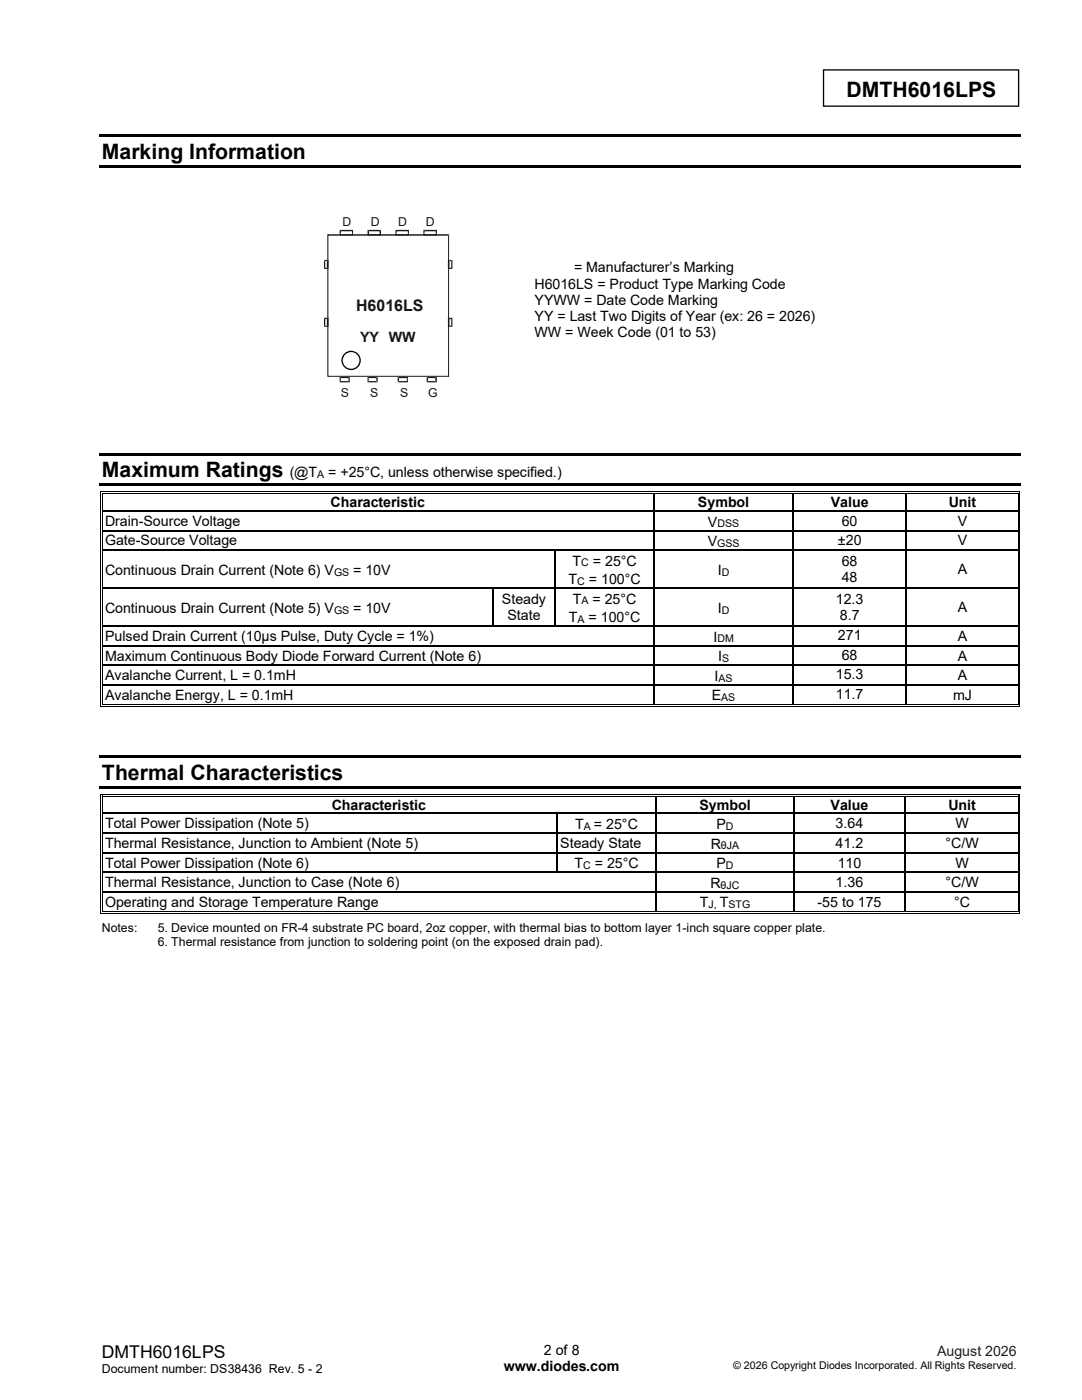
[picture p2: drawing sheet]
<svg xmlns="http://www.w3.org/2000/svg" width="216mm" height="279mm" viewBox="0 0 216 279" stroke-linecap="round" stroke-linejoin="round" font-family="sans-serif">
<path d="M164.3 14h39v7.2h-39z" fill="none" stroke="#000" stroke-width=".26"/>
<g fill="#000">
<path d="M19.8 26.8h184v.6h-184z" fill-rule="evenodd"/>
<path d="M19.8 32.9h184v.5h-184z" fill-rule="evenodd"/>
<path d="M19.8 90.4h184v.5h-184z" fill-rule="evenodd"/>
<path d="M19.8 96.5h184v.5h-184z" fill-rule="evenodd"/>
<path d="M20 98.1h.2v.5h-.2z" fill-rule="evenodd"/>
<path d="M20 98.1h.5v.1h-.5z" fill-rule="evenodd"/>
<path d="M20.3 98.4h.2v.2h-.2z" fill-rule="evenodd"/>
<path d="M20.3 98.4h.2v.2h-.2z" fill-rule="evenodd"/>
<path d="M130.4 98.6h.2z" fill-rule="evenodd"/>
<path d="M130.4 98.1h.5v.1h-.5z" fill-rule="evenodd"/>
<path d="M130.4 98.4h.5v.2h-.5z" fill-rule="evenodd"/>
<path d="M158.2 98.6h.2z" fill-rule="evenodd"/>
<path d="M158.2 98.1h.5v.1h-.5z" fill-rule="evenodd"/>
<path d="M158.2 98.4h.5v.2h-.5z" fill-rule="evenodd"/>
<path d="M180.7 98.6h.2z" fill-rule="evenodd"/>
<path d="M180.7 98.1h.5v.1h-.5z" fill-rule="evenodd"/>
<path d="M180.7 98.4h.5v.2h-.5z" fill-rule="evenodd"/>
<path d="M203.1 98.1h.5v.1h-.5z" fill-rule="evenodd"/>
<path d="M203.1 98.4h.1v.2h-.1z" fill-rule="evenodd"/>
<path d="M203.1 98.4h.1v.2h-.1z" fill-rule="evenodd"/>
<path d="M203.4 98.1h.2v.5h-.2z" fill-rule="evenodd"/>
<path d="M20 101.8h.2v.3h-.2z" fill-rule="evenodd"/>
<path d="M20 105.8h.2v.2h-.2z" fill-rule="evenodd"/>
<path d="M20 109.7h.2v.2h-.2z" fill-rule="evenodd"/>
<path d="M20 117.2h.2v.3h-.2z" fill-rule="evenodd"/>
<path d="M20.3 101.8h.2v.3h-.2z" fill-rule="evenodd"/>
<path d="M20.3 105.8h.2v.2h-.2z" fill-rule="evenodd"/>
<path d="M20.3 109.7h.2v.2h-.2z" fill-rule="evenodd"/>
<path d="M20.3 117.2h.2v.3h-.2z" fill-rule="evenodd"/>
<path d="M98.2 117.2h.3v.3h-.3z" fill-rule="evenodd"/>
<path d="M110.6 109.7h.3v.2h-.3z" fill-rule="evenodd"/>
<path d="M110.6 117.2h.3v.3h-.3z" fill-rule="evenodd"/>
<path d="M130.4 101.8h.2v.3h-.2z" fill-rule="evenodd"/>
<path d="M130.4 105.8h.2v.2h-.2z" fill-rule="evenodd"/>
<path d="M130.4 109.7h.2v.2h-.2z" fill-rule="evenodd"/>
<path d="M130.4 117.2h.2v.3h-.2z" fill-rule="evenodd"/>
<path d="M158.2 101.8h.2v.3h-.2z" fill-rule="evenodd"/>
<path d="M158.2 105.8h.2v.2h-.2z" fill-rule="evenodd"/>
<path d="M158.2 109.7h.2v.2h-.2z" fill-rule="evenodd"/>
<path d="M158.2 117.2h.2v.3h-.2z" fill-rule="evenodd"/>
<path d="M180.7 101.8h.2v.3h-.2z" fill-rule="evenodd"/>
<path d="M180.7 105.8h.2v.2h-.2z" fill-rule="evenodd"/>
<path d="M180.7 109.7h.2v.2h-.2z" fill-rule="evenodd"/>
<path d="M180.7 117.2h.2v.3h-.2z" fill-rule="evenodd"/>
<path d="M203.1 101.8h.1v.3h-.1z" fill-rule="evenodd"/>
<path d="M203.1 105.8h.1v.2h-.1z" fill-rule="evenodd"/>
<path d="M203.1 109.7h.1v.2h-.1z" fill-rule="evenodd"/>
<path d="M203.1 117.2h.1v.3h-.1z" fill-rule="evenodd"/>
<path d="M203.4 101.8h.2v.3h-.2z" fill-rule="evenodd"/>
<path d="M203.4 105.8h.2v.2h-.2z" fill-rule="evenodd"/>
<path d="M203.4 109.7h.2v.2h-.2z" fill-rule="evenodd"/>
<path d="M203.4 117.2h.2v.3h-.2z" fill-rule="evenodd"/>
<path d="M20 124.8h.2v.3h-.2z" fill-rule="evenodd"/>
<path d="M20 128.7h.2v.3h-.2z" fill-rule="evenodd"/>
<path d="M20 132.7h.2v.2h-.2z" fill-rule="evenodd"/>
<path d="M20 136.5h.2v.3h-.2z" fill-rule="evenodd"/>
<path d="M20.3 124.8h.2v.3h-.2z" fill-rule="evenodd"/>
<path d="M20.3 128.7h.2v.3h-.2z" fill-rule="evenodd"/>
<path d="M20.3 132.7h.2v.2h-.2z" fill-rule="evenodd"/>
<path d="M20.3 136.5h.2v.3h-.2z" fill-rule="evenodd"/>
<path d="M98.2 124.8h.3v.3h-.3z" fill-rule="evenodd"/>
<path d="M110.6 124.8h.3v.3h-.3z" fill-rule="evenodd"/>
<path d="M130.4 124.8h.2v.3h-.2z" fill-rule="evenodd"/>
<path d="M130.4 128.7h.2v.3h-.2z" fill-rule="evenodd"/>
<path d="M130.4 132.7h.2v.2h-.2z" fill-rule="evenodd"/>
<path d="M130.4 136.5h.2v.3h-.2z" fill-rule="evenodd"/>
<path d="M158.2 124.8h.2v.3h-.2z" fill-rule="evenodd"/>
<path d="M158.2 128.7h.2v.3h-.2z" fill-rule="evenodd"/>
<path d="M158.2 132.7h.2v.2h-.2z" fill-rule="evenodd"/>
<path d="M158.2 136.5h.2v.3h-.2z" fill-rule="evenodd"/>
<path d="M180.7 124.8h.2v.3h-.2z" fill-rule="evenodd"/>
<path d="M180.7 128.7h.2v.3h-.2z" fill-rule="evenodd"/>
<path d="M180.7 132.7h.2v.2h-.2z" fill-rule="evenodd"/>
<path d="M180.7 136.5h.2v.3h-.2z" fill-rule="evenodd"/>
<path d="M203.1 124.8h.1v.3h-.1z" fill-rule="evenodd"/>
<path d="M203.1 128.7h.1v.3h-.1z" fill-rule="evenodd"/>
<path d="M203.1 132.7h.1v.2h-.1z" fill-rule="evenodd"/>
<path d="M203.1 136.5h.1v.3h-.1z" fill-rule="evenodd"/>
<path d="M203.4 124.8h.2v.3h-.2z" fill-rule="evenodd"/>
<path d="M203.4 128.7h.2v.3h-.2z" fill-rule="evenodd"/>
<path d="M203.4 132.7h.2v.2h-.2z" fill-rule="evenodd"/>
<path d="M203.4 136.5h.2v.3h-.2z" fill-rule="evenodd"/>
<path d="M19.8 150.8h184v.5h-184z" fill-rule="evenodd"/>
<path d="M19.8 156.8h184v.5h-184z" fill-rule="evenodd"/>
<path d="M20 140.5h.2v.5h-.2z" fill-rule="evenodd"/>
<path d="M20 140.8h.5v.2h-.5z" fill-rule="evenodd"/>
<path d="M20 158.4h.2v.6h-.2z" fill-rule="evenodd"/>
<path d="M20 158.4h.5v.2h-.5z" fill-rule="evenodd"/>
<path d="M20.3 140.5h.2v.2h-.2z" fill-rule="evenodd"/>
<path d="M20.3 140.5h.2v.2h-.2z" fill-rule="evenodd"/>
<path d="M20.3 158.8h.2v.2h-.2z" fill-rule="evenodd"/>
<path d="M20.3 158.8h.2v.1h-.2z" fill-rule="evenodd"/>
<path d="M130.4 140.5h.5v.2h-.5z" fill-rule="evenodd"/>
<path d="M130.4 140.8h.5v.2h-.5z" fill-rule="evenodd"/>
<path d="M130.8 158.9l.3 .1z" fill-rule="evenodd"/>
<path d="M130.8 158.4h.5v.2h-.5z" fill-rule="evenodd"/>
<path d="M130.8 158.8h.5v.1h-.5z" fill-rule="evenodd"/>
<path d="M158.2 140.5h.5v.2h-.5z" fill-rule="evenodd"/>
<path d="M158.2 140.8h.5v.2h-.5z" fill-rule="evenodd"/>
<path d="M158.2 158.9l.3 .1z" fill-rule="evenodd"/>
<path d="M158.2 158.4h.5v.2h-.5z" fill-rule="evenodd"/>
<path d="M158.2 158.8h.5v.1h-.5z" fill-rule="evenodd"/>
<path d="M180.6 158.9l.2 .1z" fill-rule="evenodd"/>
<path d="M180.6 158.4h.5v.2h-.5z" fill-rule="evenodd"/>
<path d="M180.6 158.8h.5v.1h-.5z" fill-rule="evenodd"/>
<path d="M180.7 140.5h.5v.2h-.5z" fill-rule="evenodd"/>
<path d="M180.7 140.8h.5v.2h-.5z" fill-rule="evenodd"/>
<path d="M203.1 140.8h.5v.2h-.5z" fill-rule="evenodd"/>
<path d="M203.1 140.5h.1v.2h-.1z" fill-rule="evenodd"/>
<path d="M203.1 140.5h.1v.2h-.1z" fill-rule="evenodd"/>
<path d="M203.1 158.4h.5v.2h-.5z" fill-rule="evenodd"/>
<path d="M203.1 158.8h.1v.2h-.1z" fill-rule="evenodd"/>
<path d="M203.1 158.8h.1v.1h-.1z" fill-rule="evenodd"/>
<path d="M203.4 140.5h.2v.5h-.2z" fill-rule="evenodd"/>
<path d="M203.4 158.4h.2v.6h-.2z" fill-rule="evenodd"/>
<path d="M20 162.2h.2v.3h-.2z" fill-rule="evenodd"/>
<path d="M20 166.1h.2v.3h-.2z" fill-rule="evenodd"/>
<path d="M20 170h.2v.3h-.2z" fill-rule="evenodd"/>
<path d="M20 173.9h.2v.3h-.2z" fill-rule="evenodd"/>
<path d="M20 177.9h.2v.2h-.2z" fill-rule="evenodd"/>
<path d="M20.3 162.2h.2v.3h-.2z" fill-rule="evenodd"/>
<path d="M20.3 166.1h.2v.3h-.2z" fill-rule="evenodd"/>
<path d="M20.3 170h.2v.3h-.2z" fill-rule="evenodd"/>
<path d="M20.3 173.9h.2v.3h-.2z" fill-rule="evenodd"/>
<path d="M20.3 177.9h.2v.2h-.2z" fill-rule="evenodd"/>
<path d="M110.9 162.2h.3v.3h-.3z" fill-rule="evenodd"/>
<path d="M110.9 166.1h.3v.3h-.3z" fill-rule="evenodd"/>
<path d="M110.9 170h.3v.3h-.3z" fill-rule="evenodd"/>
<path d="M110.9 173.9h.3v.3h-.3z" fill-rule="evenodd"/>
<path d="M130.8 162.2h.3v.3h-.3z" fill-rule="evenodd"/>
<path d="M130.8 166.1h.3v.3h-.3z" fill-rule="evenodd"/>
<path d="M130.8 170h.3v.3h-.3z" fill-rule="evenodd"/>
<path d="M130.8 173.9h.3v.3h-.3z" fill-rule="evenodd"/>
<path d="M130.8 177.9h.3v.2h-.3z" fill-rule="evenodd"/>
<path d="M158.2 162.2h.3v.3h-.3z" fill-rule="evenodd"/>
<path d="M158.2 166.1h.3v.3h-.3z" fill-rule="evenodd"/>
<path d="M158.2 170h.3v.3h-.3z" fill-rule="evenodd"/>
<path d="M158.2 173.9h.3v.3h-.3z" fill-rule="evenodd"/>
<path d="M158.2 177.9h.3v.2h-.3z" fill-rule="evenodd"/>
<path d="M180.6 162.2h.2v.3h-.2z" fill-rule="evenodd"/>
<path d="M180.6 166.1h.2v.3h-.2z" fill-rule="evenodd"/>
<path d="M180.6 170h.2v.3h-.2z" fill-rule="evenodd"/>
<path d="M180.6 173.9h.2v.3h-.2z" fill-rule="evenodd"/>
<path d="M180.6 177.9h.2v.2h-.2z" fill-rule="evenodd"/>
<path d="M203.1 162.2h.1v.3h-.1z" fill-rule="evenodd"/>
<path d="M203.1 166.1h.1v.3h-.1z" fill-rule="evenodd"/>
<path d="M203.1 170h.1v.3h-.1z" fill-rule="evenodd"/>
<path d="M203.1 173.9h.1v.3h-.1z" fill-rule="evenodd"/>
<path d="M203.1 177.9h.1v.2h-.1z" fill-rule="evenodd"/>
<path d="M203.4 162.2h.2v.3h-.2z" fill-rule="evenodd"/>
<path d="M203.4 166.1h.2v.3h-.2z" fill-rule="evenodd"/>
<path d="M203.4 170h.2v.3h-.2z" fill-rule="evenodd"/>
<path d="M203.4 173.9h.2v.3h-.2z" fill-rule="evenodd"/>
<path d="M203.4 177.9h.2v.2h-.2z" fill-rule="evenodd"/>
<path d="M20 181.8h.2v.5h-.2z" fill-rule="evenodd"/>
<path d="M20 182.2h.5v.1h-.5z" fill-rule="evenodd"/>
<path d="M20.3 181.8h.2v.2h-.2z" fill-rule="evenodd"/>
<path d="M20.3 181.8h.2v.2h-.2z" fill-rule="evenodd"/>
<path d="M130.8 181.8h.5v.2h-.5z" fill-rule="evenodd"/>
<path d="M130.8 182.2h.5v.1h-.5z" fill-rule="evenodd"/>
<path d="M158.2 181.8h.5v.2h-.5z" fill-rule="evenodd"/>
<path d="M158.2 182.2h.5v.1h-.5z" fill-rule="evenodd"/>
<path d="M180.6 181.8h.5v.2h-.5z" fill-rule="evenodd"/>
<path d="M180.6 182.2h.5v.1h-.5z" fill-rule="evenodd"/>
<path d="M203.1 182.2h.5v.1h-.5z" fill-rule="evenodd"/>
<path d="M203.1 181.8h.1v.2h-.1z" fill-rule="evenodd"/>
<path d="M203.1 181.8h.1v.2h-.1z" fill-rule="evenodd"/>
<path d="M203.4 181.8h.2v.5h-.2z" fill-rule="evenodd"/>
</g>
<g fill="none" stroke="#000" stroke-width=".2">
<path d="M20.1 98.6v3.2M20.4 98.6v3.2M20.5 98.1h109.9M20.5 98.5h109.9M130.9 98.1h27.2M130.9 98.5h27.2M158.7 98.1h22M158.7 98.5h22M181.2 98.1h21.9M181.2 98.5h21.9M203.2 98.6v3.2M203.5 98.6v3.2"/>
<path d="M20.1 102.1v3.7M20.1 106v3.7M20.1 109.9v7.3M20.1 117.5v7.3M20.4 102.1v3.7M20.4 106v3.7M20.4 109.9v7.3M20.4 117.5v7.3M203.2 102.1v3.7M203.2 106v3.7M203.2 109.9v7.3M203.2 117.5v7.3"/>
<path d="M203.5 102.1v3.7M203.5 106v3.7M203.5 109.9v7.3M203.5 117.5v7.3M20.1 125.1v3.6M20.1 129v3.7M20.1 132.9v3.6M20.1 136.8v3.7M20.4 125.1v3.6M20.4 129v3.7M20.4 132.9v3.6M20.4 136.8v3.7"/>
<path d="M203.2 125.1v3.6M203.2 129v3.7M203.2 132.9v3.6M203.2 136.8v3.7M203.5 125.1v3.6M203.5 129v3.7M203.5 132.9v3.6M203.5 136.8v3.7M20.1 159v3.2M20.4 159v3.2M20.5 140.9h109.9M20.5 140.6h109.9"/>
<path d="M20.5 158.5h110.3M20.5 158.9h110.3M130.9 140.9h27.2M130.9 140.6h27.2M131.3 158.5h26.9M131.3 158.9h26.9M158.7 140.9h22M158.7 140.6h22M158.7 158.5h21.9M158.7 158.9h21.9M181.1 158.5h22M181.1 158.9h22"/>
<path d="M181.2 140.9h21.9M181.2 140.6h21.9M203.2 159v3.2M203.5 159v3.2M20.1 162.5v3.6M20.1 166.4v3.6M20.1 170.3v3.6M20.1 174.2v3.7M20.1 178.1v3.7M20.4 162.5v3.6M20.4 166.4v3.6M20.4 170.3v3.6"/>
<path d="M20.4 174.2v3.7M20.4 178.1v3.7M203.2 162.5v3.6M203.2 166.4v3.6M203.2 170.3v3.6M203.2 174.2v3.7M203.2 178.1v3.7M203.5 162.5v3.6M203.5 166.4v3.6M203.5 170.3v3.6M203.5 174.2v3.7M203.5 178.1v3.7"/>
<path d="M20.5 182.2h110.3M20.5 181.9h110.3M131.3 182.2h26.9M131.3 181.9h26.9M158.7 182.2h21.9M158.7 181.9h21.9M181.1 182.2h22M181.1 181.9h22"/>
</g>
<g fill="none" stroke="#000" stroke-width=".25">
<path d="M130.5 98.6v3.2M158.3 98.6v3.2M180.8 98.6v3.2M20.5 102h109.9M20.5 105.9h109.9M20.5 109.8h90.1M20.5 117.4h77.7M98.4 117.5v7.3M98.5 117.4h12.1M110.7 109.9v7.3M110.7 117.5v7.3M110.9 109.8h19.5"/>
<path d="M110.9 117.4h19.5M130.5 102.1v3.7M130.5 106v3.7M130.5 109.9v7.3M130.5 117.5v7.3M130.6 102h27.5M130.6 105.9h27.5M130.6 109.8h27.5M130.6 117.4h27.5M158.3 102.1v3.7M158.3 106v3.7M158.3 109.9v7.3"/>
<path d="M158.3 117.5v7.3M158.4 102h22.3M158.4 105.9h22.3M158.4 109.8h22.3M158.4 117.4h22.3M180.8 102.1v3.7M180.8 106v3.7M180.8 109.9v7.3M180.8 117.5v7.3M180.9 102h22.2M180.9 105.9h22.2M180.9 109.8h22.2"/>
<path d="M180.9 117.4h22.2M20.5 124.9h77.7M20.5 128.8h109.9M20.5 132.8h109.9M20.5 136.7h109.9M98.5 124.9h12.1M110.9 124.9h19.5M130.5 125.1v3.6M130.5 129v3.7M130.5 132.9v3.6M130.5 136.8v3.7M130.6 124.9h27.5"/>
<path d="M130.6 128.8h27.5M130.6 132.8h27.5M130.6 136.7h27.5M158.3 125.1v3.6M158.3 129v3.7M158.3 132.9v3.6M158.3 136.8v3.7M158.4 124.9h22.3M158.4 128.8h22.3M158.4 132.8h22.3M158.4 136.7h22.3M180.8 125.1v3.6"/>
<path d="M180.8 129v3.7M180.8 132.9v3.6M180.8 136.8v3.7M180.9 124.9h22.2M180.9 128.8h22.2M180.9 132.8h22.2M180.9 136.7h22.2M131 159v3.2M158.4 159v3.2M180.7 159v3.2M20.5 162.3h90.4M20.5 166.2h90.4"/>
<path d="M20.5 170.2h90.4M20.5 174.1h90.4M20.5 178h110.3M111.1 162.5v3.6M111.1 166.4v3.6M111.1 170.3v3.6M111.2 162.3h19.6M111.2 166.2h19.6M111.2 170.2h19.6M111.2 174.1h19.6M131 162.5v3.6M131 166.4v3.6"/>
<path d="M131 170.3v3.6M131 174.2v3.7M131 178.1v3.7M131.1 162.3h27.1M131.1 166.2h27.1M131.1 170.2h27.1M131.1 174.1h27.1M131.1 178h27.1M158.4 162.5v3.6M158.4 166.4v3.6M158.4 170.3v3.6M158.4 174.2v3.7"/>
<path d="M158.4 178.1v3.7M158.5 162.3h22.1M158.5 166.2h22.1M158.5 170.2h22.1M158.5 174.1h22.1M158.5 178h22.1M180.7 162.5v3.6M180.7 166.4v3.6M180.7 170.3v3.6M180.7 174.2v3.7M180.7 178.1v3.7M180.8 162.3h22.3"/>
<path d="M180.8 166.2h22.3M180.8 170.2h22.3M180.8 174.1h22.3M180.8 178h22.3"/>
</g>
<path d="M65.1 47.2h24.1v28.2h-24.1z" fill-rule="evenodd" fill="#fff"/>
<g fill="#131516">
<path d="M69.5 75.3h.3v.9h-.3zM69.7 75.2l.1 .1zM67.9 75.2h1.8v.3h-1.8zM67.8 75.2h.1v.1h-.1zM67.8 75.3h.2v.9h-.2zM67.8 76.2l.1 .1zM67.9 76.1h1.8v.2h-1.8zM69.7 76.2l.1 .1z" fill-rule="evenodd"/>
<path d="M75.1 75.3h.3v.9h-.3zM75.2 75.2l.2 .1zM73.5 75.2h1.7v.3h-1.7zM73.3 75.2h.2v.1h-.2zM73.3 75.3h.3v.9h-.3zM73.3 76.2l.2 .1zM73.5 76.1h1.7v.2h-1.7zM75.2 76.2l.2 .1z" fill-rule="evenodd"/>
<path d="M81.2 75.3h.2v.9h-.2zM81.2 75.2l.2 .1zM79.5 75.2h1.7v.3h-1.7zM79.4 75.2h.1v.1h-.1zM79.4 75.3h.2v.9h-.2zM79.4 76.2l.1 .1zM79.5 76.1h1.7v.2h-1.7zM81.2 76.2l.2 .1z" fill-rule="evenodd"/>
<path d="M86.9 75.3h.3v.9h-.3zM87 75.2h.2v.1h-.2zM85.3 75.2h1.7v.3h-1.7zM85.1 75.2h.2v.1h-.2zM85.1 75.3h.3v.9h-.3zM85.1 76.2l.2 .1zM85.3 76.1h1.7v.2h-1.7zM87 76.2l.2 .1z" fill-rule="evenodd"/>
<path d="M70.3 46h.1v.9h-.1zM70.3 45.9h.1v.1h-.1zM67.8 45.9h2.5v.3h-2.5zM67.8 45.9v.1zM67.8 46h.2v.9h-.2zM67.8 46.9v.1zM67.8 46.8h2.5v.2h-2.5zM70.3 46.9l.1 .1z" fill-rule="evenodd"/>
<path d="M75.7 46h.3v.9h-.3zM75.9 45.9h.1v.1h-.1zM73.5 45.9h2.4v.3h-2.4zM73.3 45.9h.2v.1h-.2zM73.3 46h.3v.9h-.3zM73.3 46.9l.2 .1zM73.5 46.8h2.4v.2h-2.4zM75.9 46.9l.1 .1z" fill-rule="evenodd"/>
<path d="M81.4 46h.2v.9h-.2zM81.4 45.9h.2v.1h-.2zM79 45.9h2.4v.3h-2.4zM78.9 45.9l.1 .1zM78.9 46h.2v.9h-.2zM78.9 46.9l.1 .1zM79 46.8h2.4v.2h-2.4zM81.4 46.9l.2 .1z" fill-rule="evenodd"/>
<path d="M86.9 46h.3v.9h-.3zM87.1 45.9l.1 .1zM84.6 45.9h2.5v.3h-2.5zM84.5 45.9l.1 .1zM84.5 46h.2v.9h-.2zM84.5 46.9l.1 .1zM84.6 46.8h2.5v.2h-2.5zM87.1 46.9l.1 .1z" fill-rule="evenodd"/>
<path d="M65.2 63.6h.3v1.5h-.3zM65.4 63.4h.1v.2h-.1zM64.7 63.4h.7v.3h-.7zM64.6 63.4l.1 .2zM64.6 63.6h.3v1.5h-.3zM64.6 65.1l.1 .1zM64.7 65h.7v.2h-.7zM65.4 65.1h.1v.1h-.1z" fill-rule="evenodd"/>
<path d="M65.2 51.9h.3v1.7h-.3zM65.4 51.9h.1zM64.7 51.9h.7v.2h-.7zM64.6 51.9h.1zM64.6 51.9h.3v1.7h-.3zM64.6 53.6l.1 .1zM64.7 53.4h.7v.3h-.7zM65.4 53.6l.1 .1z" fill-rule="evenodd"/>
<path d="M90 63.6h.3v1.5h-.3zM90.1 63.4h.2v.2h-.2zM89.5 63.4h.6v.3h-.6zM89.4 63.4h.1v.2h-.1zM89.4 63.6h.3v1.5h-.3zM89.4 65.1h.1v.1h-.1zM89.5 65h.6v.2h-.6zM90.1 65.1h.2v.1h-.2z" fill-rule="evenodd"/>
<path d="M90 51.9h.3v1.7h-.3zM90.1 51.9h.2zM89.5 51.9h.6v.2h-.6zM89.4 51.9h.1zM89.4 51.9h.3v1.7h-.3zM89.4 53.6l.1 .1zM89.5 53.4h.6v.3h-.6zM90.1 53.6l.2 .1z" fill-rule="evenodd"/>
<path d="M65.5 75h24v.2h-24zM89.4 46.9h.2v28.2h-.2zM89.5 46.8l.1 .1zM65.5 46.8h24v.2h-24zM65.3 46.8h.2v.1h-.2zM65.3 46.9h.2v28.2h-.2zM65.3 75.1l.2 .1z" fill-rule="evenodd"/>
</g>
<circle cx="70.1" cy="71.9" r="1.8" fill="#fff"/>
<circle cx="70.1" cy="71.9" r="1.8" fill="none" stroke="#000" stroke-width=".26"/>
<g font-size="4.2">
<text x="168.9" y="19.3">DMTH6016LPS</text>
<text x="20.3" y="31.7">Marking Information</text>
<text x="20.3" y="95.2">Maximum Ratings</text>
<text x="20.3" y="155.6">Thermal Characteristics</text>
</g>
<text font-size="3.5" x="20.3" y="271">DMTH6016LPS</text>
<text font-size="3.2" fill="#131516" x="71.1" y="62.1">H6016LS</text>
<g font-size="2.8">
<text x="106.7" y="57.6">H6016LS = Product Type Marking Code</text>
<text x="114.5" y="54.3">= Manufacturer’s Marking</text>
<text x="106.7" y="60.8">YYWW = Date Code Marking</text>
<text x="106.7" y="64.1">YY = Last Two Digits of Year (ex: 26 = 2026)</text>
<text x="106.7" y="67.3">WW = Week Code (01 to 53)</text>
<text x="57.8" y="95.2">(@T</text>
<text x="65.5" y="95.2">= +25°C, unless otherwise specified.)</text>
<text x="66" y="101.2">Characteristic</text>
<text x="139.3" y="101.2">Symbol</text>
<text x="165.8" y="101.2">Value</text>
<text x="189.3" y="101.2">Unit</text>
<text x="21" y="105">Drain-Source Voltage</text>
<text x="141.3" y="105.1">V</text>
<text x="168" y="105">60</text>
<text x="191.1" y="105">V</text>
<text x="21" y="108.9">Gate-Source Voltage</text>
<text x="114.2" y="112.9">T</text>
<text x="118.3" y="112.9">= 25°C</text>
<text x="141.2" y="109">V</text>
<text x="167.2" y="108.9">±20</text>
<text x="168" y="113">68</text>
<text x="191.1" y="108.9">V</text>
<text x="21" y="114.7">Continuous Drain Current (Note 6) V</text>
<text x="70.5" y="114.7">= 10V</text>
<text x="113.4" y="116.6">T</text>
<text x="117.5" y="116.6">= 100°C</text>
<text x="143.2" y="114.7">I</text>
<text x="168" y="116.2">48</text>
<text x="191.1" y="114.6">A</text>
<text x="21" y="122.3">Continuous Drain Current (Note 5) V</text>
<text x="70.5" y="122.3">= 10V</text>
<text x="100.1" y="120.5">Steady</text>
<text x="101.2" y="123.8">State</text>
<text x="113.5" y="124.1">T</text>
<text x="114.3" y="120.5">T</text>
<text x="117.5" y="124.1">= 100°C</text>
<text x="118.2" y="120.5">= 25°C</text>
<text x="143.2" y="122.3">I</text>
<text x="166.8" y="120.5">12.3</text>
<text x="167.6" y="123.8">8.7</text>
<text x="191.1" y="122.2">A</text>
<text x="21" y="127.9">Pulsed Drain Current (10μs Pulse, Duty Cycle = 1%)</text>
<text x="21" y="131.9">Maximum Continuous Body Diode Forward Current (Note 6)</text>
<text x="142.4" y="128">I</text>
<text x="143.3" y="131.9">I</text>
<text x="167.2" y="127.7">271</text>
<text x="168" y="131.6">68</text>
<text x="191.1" y="127.9">A</text>
<text x="191.1" y="131.9">A</text>
<text x="21" y="135.7">Avalanche Current, L = 0.1mH</text>
<text x="142.6" y="135.9">I</text>
<text x="166.8" y="135.6">15.3</text>
<text x="191.1" y="135.7">A</text>
<text x="21" y="139.7">Avalanche Energy, L = 0.1mH</text>
<text x="142" y="139.8">E</text>
<text x="166.8" y="139.5">11.7</text>
<text x="190.2" y="139.7">mJ</text>
<text x="66.2" y="161.6">Characteristic</text>
<text x="139.6" y="161.6">Symbol</text>
<text x="165.7" y="161.6">Value</text>
<text x="189.2" y="161.6">Unit</text>
<text x="21" y="165.3">Total Power Dissipation (Note 5)</text>
<text x="114.8" y="165.4">T</text>
<text x="118.5" y="165.4">= 25°C</text>
<text x="143" y="165.4">P</text>
<text x="166.7" y="165.3">3.64</text>
<text x="190.6" y="165.3">W</text>
<text x="21" y="169.2">Thermal Resistance, Junction to Ambient (Note 5)</text>
<text x="21" y="173.2">Total Power Dissipation (Note 6)</text>
<text x="111.8" y="169.2">Steady State</text>
<text x="114.6" y="173.3">T</text>
<text x="118.7" y="173.3">= 25°C</text>
<text x="141.8" y="169.4">R</text>
<text x="143" y="173.3">P</text>
<text x="166.7" y="169.2">41.2</text>
<text x="167.2" y="173.2">110</text>
<text x="188.7" y="169.2">°C/W</text>
<text x="190.6" y="173.2">W</text>
<text x="21" y="177.1">Thermal Resistance, Junction to Case (Note 6)</text>
<text x="141.8" y="177.2">R</text>
<text x="166.7" y="177.1">1.36</text>
<text x="188.7" y="177.1">°C/W</text>
<text x="21" y="181">Operating and Storage Temperature Range</text>
<text x="139.7" y="181.1">T</text>
<text x="143.6" y="181.1">T</text>
<text x="163.1" y="181">-55 to 175</text>
<text x="190.4" y="181">°C</text>
<text x="100.5" y="273.6">www.diodes.com</text>
<text x="108.5" y="270.3">2 of 8</text>
</g>
<text font-size="2.8" fill="#131516" x="71.9" y="68.3">YY WW</text>
<text font-size="2.8" fill="#231f20" x="187" y="270.7">August 2026</text>
<g font-size="2.5" fill="#131516">
<text x="68.3" y="45.1">D</text>
<text x="74" y="45.1">D</text>
<text x="79.5" y="45.1">D</text>
<text x="85" y="45.1">D</text>
<text x="68" y="79.3">S</text>
<text x="73.8" y="79.3">S</text>
<text x="79.8" y="79.3">S</text>
<text x="85.4" y="79.3">G</text>
</g>
<g font-size="2.5">
<text x="20.3" y="186">Notes:</text>
<text x="31.5" y="186">5. Device mounted on FR-4 substrate PC board, 2oz copper, with thermal bias to bottom layer 1-inch square copper plate.</text>
<text x="31.5" y="188.9">6. Thermal resistance from junction to soldering point (on the exposed drain pad).</text>
<text x="20.3" y="274.1">Document number: DS38436 Rev. 5 - 2</text>
</g>
<g font-size="2.1">
<text x="63.3" y="95.4">A</text>
<text x="143.2" y="105.3">DSS</text>
<text x="116" y="113">C</text>
<text x="143.1" y="109.2">GSS</text>
<text x="66.7" y="114.9">GS</text>
<text x="115.2" y="116.7">C</text>
<text x="144" y="114.9">D</text>
<text x="66.7" y="122.4">GS</text>
<text x="115.3" y="124.3">A</text>
<text x="116" y="120.6">A</text>
<text x="144" y="122.4">D</text>
<text x="143.2" y="128.2">DM</text>
<text x="143.4" y="136">AS</text>
<text x="144.1" y="132.1">S</text>
<text x="143.9" y="139.9">AS</text>
<text x="116.5" y="165.6">A</text>
<text x="144.9" y="165.6">D</text>
<text x="116.4" y="173.4">C</text>
<text x="143.8" y="169.5">θJA</text>
<text x="144.9" y="173.4">D</text>
<text x="143.8" y="177.4">θJC</text>
<text x="141.4" y="181.3">J,</text>
<text x="145.4" y="181.3">STG</text>
<text x="146.3" y="273.3">© 2026 Copyright Diodes Incorporated. All Rights Reserved.</text>
</g>
</svg>
